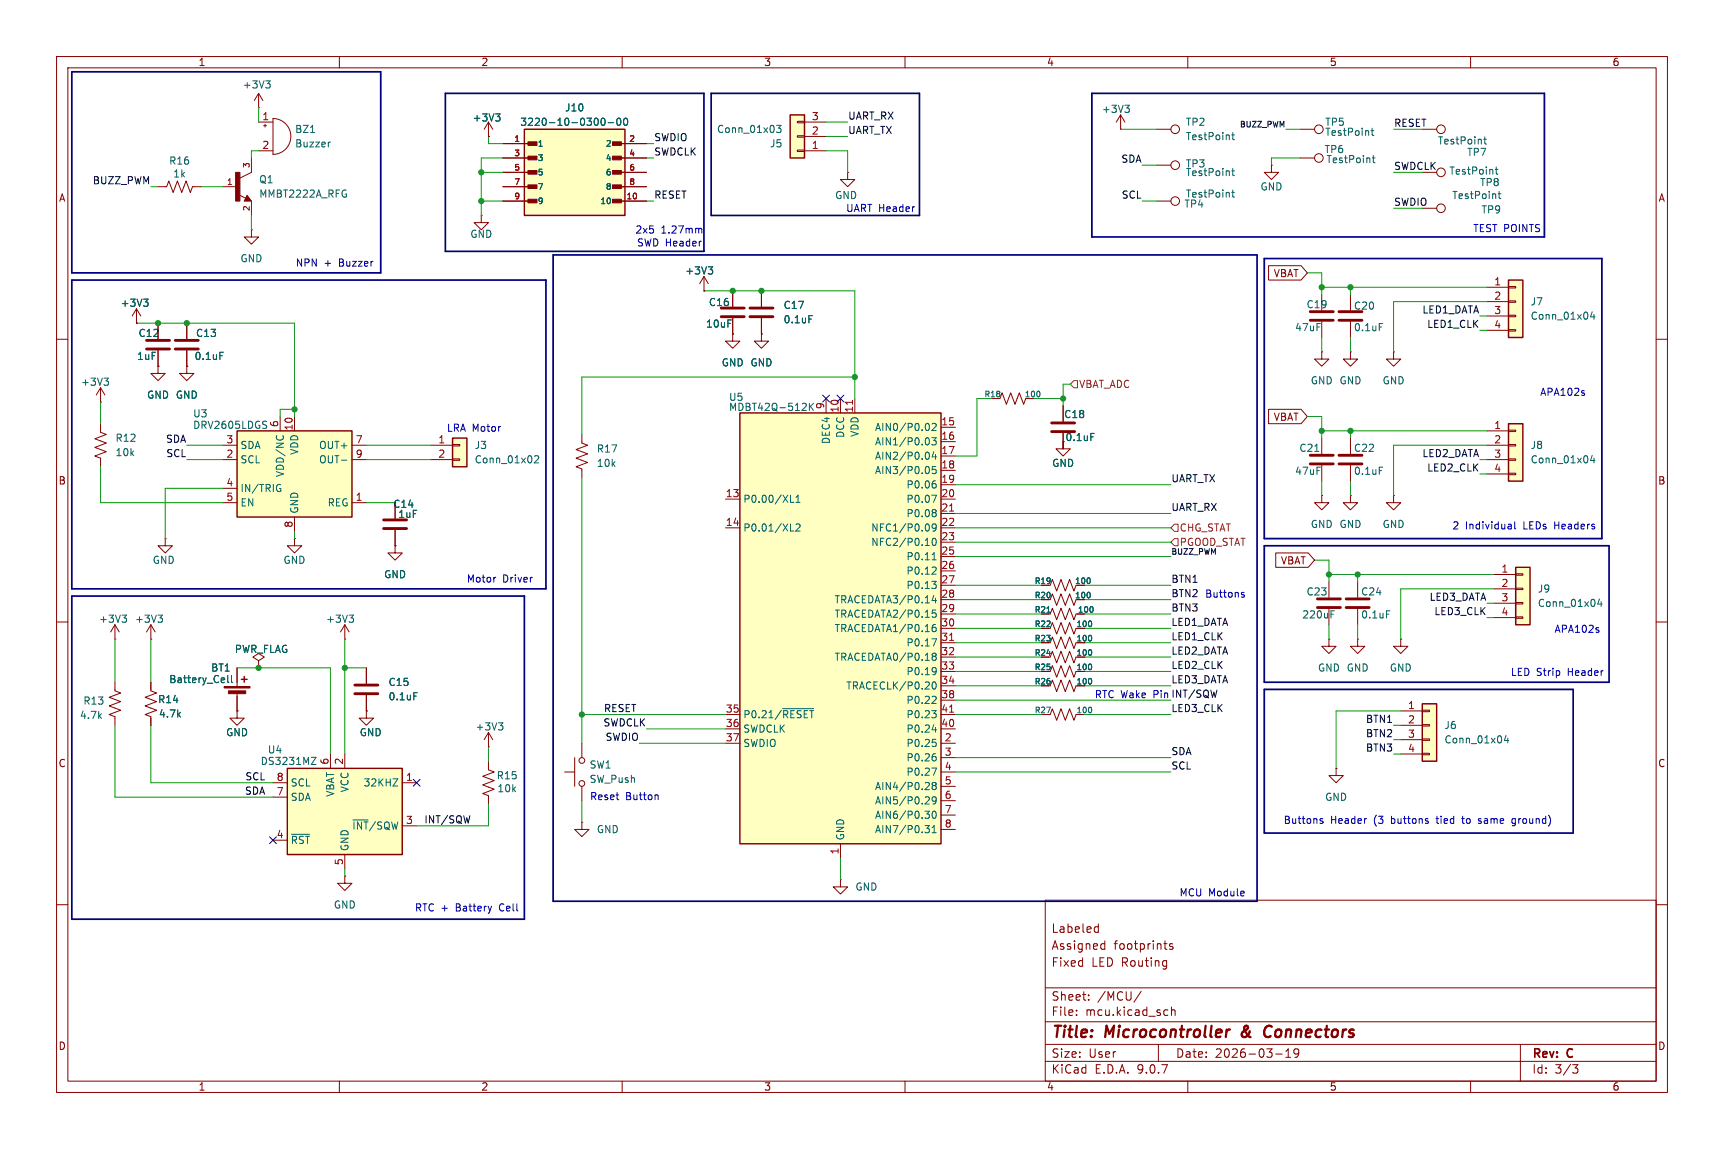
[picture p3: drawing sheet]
<svg xmlns="http://www.w3.org/2000/svg" width="305mm" height="203mm" viewBox="0 0 305 203" stroke-linecap="round" stroke-linejoin="round" font-family="sans-serif">
<g fill="none" stroke="#840000" stroke-width=".18">
<path d="M10 10h284.8v183.2h-284.8zM12 12h280.8v179.2h-280.8zM60 10v2M110 10v2M160 10v2M210 10v2M260 10v2M10 60h2M233.7 77.5v2.8M292.8 60h2M233.7 82.3v2.8M10 110h2"/>
<path d="M26.7 113h.1M26.7 110.5l-.8 1.3M26.7 110.5l.7 1.3M26.7 110.5v2.5M185.7 113.7l.4-1.1 .7 2.1 .8-2.1 .7 2.1 .8-2.1 .8 2.1 .3-1M292.8 110h2M184.8 159.2h108v32h-108zM10 160h2M184.8 174.7h108M190.3 179.4v.2M190.3 178.7v.1M192.5 176.7v.2"/>
<path d="M192.5 176v.1M193.8 163.9l.4 .1M194.2 163.4v1.5M194.2 164.8l-.4 .1M194.9 166.9l.4 .1M195.3 166.4v1.5M195.3 167.8l-.4 .1M201.8 175.3l-1.3 1.9M205.8 166.9h.5M206 167.8l.3 .1M206 178.6l.5 .1M206.1 169.9l.2 .1"/>
<path d="M206.3 169.9v1.2l-.2 .2M206.3 170.8l-.2 .1M206.5 179.5l-.5 .1M207.1 178.7l.2-.1 .4 .1 .1 .9M207.1 178.1v1.5M207.3 167l-.3-.1-.2 .2v.2l.5 .2v.3h-.5M292.8 160h2M60 191.2v2M110 191.2v2M160 191.2v2M184.8 187.7h108M184.8 184.7h108"/>
<path d="M184.8 180.7h108M204.8 184.7v3M210 191.2v2M225.5 186.4h1.2M227.3 187h.9M227.3 185.9l.5-.4v1.5M229.6 186.1l-.3 .3h-.3l-.2-.3 .1-.5 .4-.1 .2 .1a.99 .99 0 0 1-.3 1.4h-.3M260 191.2v2M268.8 184.7v6.5M278 188.3h1l-.5 .6 .4 .1 .1 .5-.3 .3h-.4"/>
</g>
<path d="M217.5 182.1l-.5 .2M219.7 182.5a.53 .53 0 0 0 0 .8M224.5 181.4a1.13 1.13 0 0 0-1 .7 1.13 1.13 0 0 0 .3 1.2l.3 .1 .4-.1" fill="none" stroke="#840000" stroke-width=".4"/>
<path d="M232.4 79.8h.8M27.9 108.8h.8l-.4 .5M28.5 109.3l.2 .2v.3l-.2 .3M193 112.5v.7" fill="none" stroke="#006464" stroke-width=".18"/>
<path d="M231.6 80.5h4.1M231.6 82h4.1" fill="none" stroke="#840000" stroke-width=".51"/>
<path d="M266.7 74.9h2.5v10.2h-2.5z" fill="#ffffc2"/>
<path d="M266.7 74.9h2.5v10.2h-2.5z" fill="none" stroke="#840000" stroke-width=".25"/>
<path d="M262.9 76.2h3.8M262.9 78.7h3.8M266.7 76.1h1.3v.2h-1.3zM266.7 78.6h1.3v.3h-1.3zM262.9 81.3h3.8M262.9 83.8h3.8M266.7 81.2h1.3v.2h-1.3zM266.7 83.7h1.3v.2h-1.3zM185.7 121.3l.4-1 .7 2 .8-2 .7 2 .8-2 .8 2 .3-1" fill="none" stroke="#840000" stroke-width=".18"/>
<path d="M281.5 80.5l-.3 .9h.8M281.8 81v.9M193 120.2v.6" fill="none" stroke="#006464" stroke-width=".18"/>
<path d="M130.8 73h35.6v76.2h-35.6z" fill="#ffffc2"/>
<path d="M130.8 73h35.6v76.2h-35.6zM43.2 119.6v1.1M42.7 120.1h1" fill="none" stroke="#840000" stroke-width=".25"/>
<g fill="none" stroke="#840000" stroke-width=".18">
<path d="M27.9 33h1.6l.3-1 .8 2 .8-2 .7 2 .8-2 .8 2 .3-1h1.6M204.5 35.6h2.5M134.6 59.1v1.2h1.3l-1.3 1.3-1.3-1.3h1.3M134.6 59.1h.1M233.7 52.1v2.8M233.7 56.9v2.8M238.8 52.1v2.8M238.8 56.9v2.8M27.9 64.8v1.2h1.3l-1.3 1.3-1.2-1.3h1.2M27.9 64.8h.1M146 70.5v2.5M148.6 70.5v2.5"/>
<path d="M151.1 70.5v2.5M166.4 75.6h2.5M166.4 78.1h2.5M246.4 62.2v1.3h-1.3l1.3 1.3 1.2-1.3h-1.2M246.4 62.2h.1M52.1 95.3v1.2h1.2l-1.2 1.3-1.3-1.3h1.3M52.1 95.3h.1M128.3 88.3h2.5M128.3 93.3h2.5M166.4 88.3h2.5M166.4 93.3h2.5M166.4 80.6h2.5"/>
<path d="M166.4 83.2h2.5M166.4 85.7h2.5M166.4 90.8h2.5M166.4 95.9h2.5M166.4 98.4h2.5M238.8 87.6v1.3h-1.3l1.3 1.3 1.2-1.3h-1.2M238.8 87.6h.1M20.3 113h.1M20.3 110.5l-.7 1.3M20.3 110.5l.8 1.3M20.3 110.5v2.5M41.9 118.1v3.3"/>
<path d="M61 113h.1M61 110.5l-.8 1.3M61 110.5l.7 1.3M61 110.5v2.5M166.4 101h2.5M166.4 103.5h2.5M166.4 106h2.5M166.4 108.6h2.5M166.4 111.1h2.5M166.4 113.7h2.5M166.4 116.2h2.5M166.4 118.7h2.5"/>
<path d="M185.4 108.6h.3l.4-1 .7 2 .8-2 .7 2 .8-2 .8 2 .3-1M185.7 106l.4-1 .7 2.1 .8-2.1 .7 2.1 .8-2.1 .8 2.1 .3-1.1M240 102.9v2.8M240 107.7v2.8M247.6 113v1.3h-1.2l1.2 1.3 1.3-1.3h-1.3M247.6 113h.1M41.9 122.4v3.3M86.4 134.6v1.5l1 .4-2.1 .8 2.1 .7-2.1 .8 2.1 .8-2.1 .7 1.1 .4v1.5M128.3 126.4h2.5M128.3 128.9h2.5M128.3 131.4h2.5M166.4 126.4h2.5"/>
<path d="M166.4 128.9h2.5M166.4 131.4h2.5M166.4 121.3h2.5M166.4 123.8h2.5M166.4 134h2.5M166.4 136.5h2.5M166.4 139.1h2.5M185.7 126.4l.4-1.1 .7 2.1 .8-2.1 .7 2.1 .8-2.1 .8 2.1 .3-1M148.6 149.2v2.6M166.4 141.6h2.5M166.4 144.1h2.5M166.4 146.7h2.5"/>
<circle cx="207.8" cy="35.6" r=".76"/>
</g>
<g fill="none" stroke="#006464" stroke-width=".18">
<path d="M217.8 34h.4M217.9 33.6v1.1l.3 .2M243.9 57.2h.6M142.4 71.4l.2 .2-.1 .3-.7 .7h.8M143.1 71.3v1.3M143.3 71.9l.5 .7M143.8 71.3l-.7 .7M164.1 74.9l.2 .5-.2 .7M164.2 77.5l.1 .4-.1 .7M164.7 77.4h.8l-.4 .5 .4 .1v.6l-.2 .1-.6-.1M164.8 75l.5-.1 .2 .3-.8 .9h.8M165.1 79.9l-.3 .9h.8"/>
<path d="M139.8 88.8h.6M139.8 93.9h.6M140.7 88.8h.8M140.7 87.9l.4-.3v1.2M140.7 92.8l.5-.1 .3 .3-.8 .9h.8M163.6 96.5h.7M164.1 82.6l.2 .4-.2 .7M164.2 80.1l.1 .3-.1 .7M164.2 92.8l.1 .3-.1 .7M164.7 87.6h.9l-.6 1.2M164.8 99h.7M164.9 95.3l.2-.1a.68 .68 0 0 1 .4 .6 .68 .68 0 0 1-.4 .7l-.2-.2-.1-.3z"/>
<path d="M165 97.9l.2-.2v1.3M165.2 85h.2M165.3 85.5l.2 .3v.3l-.2 .2M165.3 90.1l.2 .3-.2 .3 .2 .2v.2l-.2 .3M165.4 80.4v.8M165.5 82.5h-.6l-.1 .6 .2-.1h.4l.1 .2v.4l-.2 .2-.5-.2M165.5 93.2l-.2 .2h-.4l-.1-.2 .1-.5h.4l.2 .1a.84 .84 0 0 1-.3 1.1h-.3M21.6 108.8h.8l-.5 .5M22.1 109.3l.3 .2v.3l-.3 .3M40.3 119.5v1l.1 .2M40.9 119.5v1l.2 .2M61.7 108.8h.8l-.4 .5"/>
<path d="M62.3 109.3l.2 .2v.3l-.2 .3M164.7 102.8h.8l-.4 .5M164.7 113h.9l-.6 1.2M164.8 111.2l.2-.3h.3l.2 .3v.3l-.2 .2-.4-.1-.1-.1M164.8 115.8l.2-.3 .4 .1 .1 .2-.2 .3M164.8 115.8l.2 .3M165 116.1h.3M165 116.1l-.2 .2M165.1 105.3l-.3 .9h.8M165.3 100.3l.2 .2v.3l-.8 .7h.8M165.3 103.3l.2 .2v.3l-.2 .3M165.3 116.1l.2 .2-.1 .4-.4 .1-.2-.3"/>
<path d="M165.3 118.1l.2 .1a1.03 1.03 0 0 1-.2 1.1M165.4 105.8v.8M165.4 110.4l-.4 .1-.2 .5M165.5 107.9h-.6l-.1 .6 .2-.1h.4l.1 .2v.4l-.2 .2-.5-.2M165.5 118.6l-.2 .2M185.1 108.3h.6M192.7 104.9v.6M193.2 107.5v.6M245.1 108h.6M138.4 125.3h5.5M164.1 138.4l.2 .2-.1 .3-.7 .7h.8M164.7 125.7h.8l-.4 .5"/>
<path d="M164.7 135.8h.9l-.6 1.3M164.8 129.1h.8M164.9 130.8h.6M164.9 120.7l.2-.1a.68 .68 0 0 1 .4 .6 .68 .68 0 0 1-.4 .7l-.2-.2-.1-.3zM165 138.9l-.2-.2 .2-.3h.3l.2 .2-.2 .3M165 138.9l-.2 .3 .1 .3 .1 .1h.4l.1-.2v-.2l-.2-.3M165 138.9h.3M165.2 133.3h.2M165.3 123.1l.2 .3v.3l-.8 .7h.8M165.3 126.2l.2 .2v.3l-.2 .2M165.3 131.2l.2 .3v.3l-.2 .2M165.3 133.8l.2 .2v.3l-.2 .3"/>
<path d="M165.4 128.6v.9M193 125.2v.7M163.5 146h.8l-.4 .5 .3 .1 .1 .4-.2 .3h-.4M163.5 143.5h.8l-.4 .4M164.1 140.9l.2 .3-.1 .3-.7 .7h.8M164.1 143.9l.2 .3v.3l-.2 .2M164.8 146.4l.4-.4v1.3M164.8 147.3h.7M164.9 143.6l.2-.1a.68 .68 0 0 1 .4 .6 .68 .68 0 0 1-.4 .6l-.2-.1-.1-.4zM165.5 141.5l-.2 .2h-.3l-.2-.2 .1-.5 .4-.1 .2 .1a.84 .84 0 0 1-.3 1.2h-.3"/>
</g>
<path d="M150.7 70.8v.7M167.9 90.4h.7M167.9 113.2h.7M167.9 125.9h.7" fill="none" stroke="#a90000" stroke-width=".18"/>
<path d="M231.6 55.1h4.1M231.6 56.6h4.1M236.7 55.1h4.1M236.7 56.6h4.1M238 105.9h4.1M238 107.4h4.1" fill="none" stroke="#840000" stroke-width=".51"/>
<g fill="#840000" stroke="#840000" stroke-width=".18">
<path d="M39.6 121.4h4.6v.3h-4.6z"/>
<path d="M40.4 122.2h3v.5h-3z"/>
</g>
<path d="M266.7 49.5h2.5v10.2h-2.5z" fill="#ffffc2"/>
<path d="M266.7 49.5h2.5v10.2h-2.5z" fill="none" stroke="#840000" stroke-width=".25"/>
<g fill="none" stroke="#840000" stroke-width=".18">
<path d="M45.7 19.1h.1M45.7 16.5l-.7 1.3M45.7 16.5l.8 1.3M45.7 16.5v2.6M45.7 21.6h2.6M45.7 26.7h2.6M46.6 22.2h.5M46.9 22v.5M48.3 21a3.2 3.2 0 0 1 3.1 3.1 3.2 3.2 0 0 1-3.1 3.2zM85.1 38.1v1.3h1.3l-1.3 1.2-1.3-1.2h1.3M85.1 38.1h.1M198.1 22.9h.1"/>
<path d="M198.1 20.3l-.7 1.3M198.1 20.3l.8 1.3M198.1 20.3v2.6M204.5 22.9h2.5M229.9 27.9h2.5M251.5 36.8h2.5M27.9 57.2v2.7M129.5 51.4v2.8M129.5 56.3v2.8M262.9 50.8h3.8M262.9 53.3h3.8M262.9 55.9h3.8"/>
<path d="M262.9 58.4h3.8M266.7 50.7h1.3v.2h-1.3zM266.7 53.2h1.3v.3h-1.3zM266.7 55.8h1.3v.2h-1.3zM266.7 58.3h1.3v.2h-1.3zM17.8 74.9v1.6l1 .3-2 .8 2 .8-2 .7 2 .8-2 .7 1 .4v1.6M27.9 62v2.8M33 64.8v1.2h1.3l-1.3 1.3-1.3-1.3h1.3M33 64.8h.1M176.8 70.5l.4-1 .7 2 .8-2 .8 2 .7-2 .8 2 .4-1M238.8 77.5v2.8M233.7 87.6v1.3h1.2l-1.2 1.3-1.3-1.3h1.3"/>
<path d="M233.7 87.6h.1M238.8 82.3v2.8M45.7 116.8l1-.6-1-.6-1 .6 1 .6v1.3M45.7 118.1h.1M185.7 118.7l.4-1 .7 2.1 .8-2.1 .7 2.1 .8-2.1 .8 2.1 .3-1.1M185.7 116.2l.4-1 .7 2 .8-2 .7 2 .8-2 .8 2 .3-1M26.7 120.7v1.5l1 .4-2 .7 2 .8-2 .7 2 .8-2 .8 1 .3v1.6M64.8 125.7v1.3h1.2l-1.2 1.3-1.3-1.3h1.3M64.8 125.7h.1M102.9 145.4v1.3h1.2l-1.2 1.3-1.3-1.3h1.3M102.9 145.4h.1"/>
<circle cx="207.8" cy="22.9" r=".76"/>
<circle cx="233.2" cy="27.9" r=".76"/>
<circle cx="254.8" cy="36.8" r=".76"/>
</g>
<g fill="none" stroke="#006464" stroke-width=".18">
<path d="M47 14.3h.8l-.5 .5M47.5 14.8l.3 .2v.3l-.3 .3M198.9 18.6h.8l-.5 .5M199.4 19.1l.3 .2v.3l-.3 .3M54.9 23.4h.7M58.4 25.1l-.2 .1M217.8 23.9h.4M217.9 23.4v1.1l.3 .2M242.6 27.9h.5M242.8 27.5v1.1l.3 .2M264.9 34.3h.4M265 33.9v1l.3 .2"/>
<path d="M281.5 55.1l-.3 .9h.8M281.8 55.6v.9M183.8 69.4v.6M243.9 82.6h.6M193 117.6v.6M193 115.1v.6"/>
</g>
<path d="M127.5 54.5h4.1M127.5 56h4.1M25.9 60.2h4.1M25.9 61.7h4.1M236.7 80.5h4.1M236.7 82h4.1" fill="none" stroke="#840000" stroke-width=".51"/>
<path d="M251.5 124.5h2.5v10.1h-2.5z" fill="#ffffc2"/>
<path d="M43.7 35.1l.1 .2h-.4l.3-.5 .5 .6h-.8M251.5 124.5h2.5v10.1h-2.5z" fill="none" stroke="#840000" stroke-width=".25"/>
<g fill="none" stroke="#840000" stroke-width=".18">
<path d="M39.4 33h2.5M42.2 34.4l1.2 .7M43.7 34.5l.7 1.1h-1.2zM44.4 27.9v2.6l-2 1M44.4 35.6v2.5M204.5 29.2h2.5M224.8 29.2v1.3h1.3l-1.3 1.3-1.3-1.3h1.3M224.8 29.2h.1M229.9 22.9h2.5M24.1 57.2h.1M24.1 54.6l-.7 1.3M24.1 54.6l.8 1.3"/>
<path d="M24.1 54.6v2.6M44.4 40.6v1.3h1.3l-1.3 1.3-1.2-1.3h1.2M44.4 40.6h.1M124.5 51.4h.1M124.5 48.9l-.8 1.3M124.5 48.9l.7 1.3M124.5 48.9v2.5M134.6 51.4v2.8M134.6 56.3v2.8M17.8 71.1h.1M17.8 68.6l-.8 1.3M17.8 68.6l.7 1.3"/>
<path d="M17.8 68.6v2.5M238.8 62.2v1.3h-1.3l1.3 1.3 1.2-1.3h-1.2M238.8 62.2h.1M29.2 95.3v1.2h1.3l-1.3 1.3-1.3-1.3h1.3M29.2 95.3h.1M69.8 96.5v1.3h1.3l-1.3 1.3-1.2-1.3h1.2M69.8 96.5h.1M69.8 88.9v2.8M69.8 93.7v2.8M246.4 87.6v1.3h-1.3l1.3 1.3 1.2-1.3h-1.2M246.4 87.6h.1M64.8 118.1v2.8"/>
<path d="M185.7 103.5l.4-1 .7 2 .8-2 .7 2 .8-2 .8 2 .3-1M185.7 111.1l.4-1 .7 2 .8-2 .7 2 .8-2 .8 2 .3-1M234.9 113v1.3h1.3l-1.3 1.3-1.2-1.3h1.2M234.9 113h.1M240 113v1.3h-1.2l1.2 1.3 1.3-1.3h-1.3M240 113h.1M41.9 125.7v1.3h1.3l-1.3 1.3-1.3-1.3h1.3M41.9 125.7h.1M64.8 122.9v2.8M247.6 125.7h3.9M247.6 128.3h3.9M247.6 130.8h3.9"/>
<path d="M247.6 133.4h3.9M251.5 125.6h1.2v.3h-1.2zM251.5 128.1h1.2v.3h-1.2zM251.5 130.7h1.2v.2h-1.2zM251.5 133.2h1.2v.3h-1.2z"/>
<circle cx="207.8" cy="29.2" r=".76"/>
<circle cx="233.2" cy="22.9" r=".76"/>
</g>
<g fill="none" stroke="#006464" stroke-width=".18">
<path d="M217.8 30.2h.4M217.9 29.8v1.1l.3 .2M242.4 23.1h.5M242.6 22.7v1.1l.3 .1M25.4 52.9h.8l-.4 .5M25.9 53.4l.3 .2v.3l-.3 .3M125.2 47.2h.8l-.4 .5M125.8 47.7l.2 .2v.3l-.2 .3M143 55.8h.6M18.4 66.9h.8l-.5 .5M18.9 67.4l.3 .2v.3l-.3 .2M192.7 102.4v.6"/>
<path d="M193 110v.6M73.2 122.5h.6M266.3 130.1l-.3 .9h.8M266.6 130.5v.9"/>
</g>
<path d="M132.6 54.5h4.1M132.6 56h4.1M67.8 91.9h4.1M67.8 93.5h4.1M62.7 121.2h4.1M62.7 122.7h4.1" fill="none" stroke="#840000" stroke-width=".51"/>
<path d="M41.7 30.5h.7v5.1h-.7z" fill="#840000" stroke="#840000" stroke-width=".18"/>
<path d="M41.9 76.2h20.3v15.2h-20.3z" fill="#ffffc2"/>
<path d="M41.9 76.2h20.3v15.2h-20.3z" fill="none" stroke="#840000" stroke-width=".25"/>
<g fill="none" stroke="#840000" stroke-width=".18">
<path d="M86.4 24.1h.1M86.4 21.6l-.8 1.3M86.4 21.6l.7 1.3M86.4 21.6v2.5M251.5 22.9h2.5M39.4 78.7h2.5M49.5 73.7v2.5M52.1 73.7v2.5M62.2 78.7h2.6M102.9 76.8v1.6l1 .3-2 .8 2 .8-2 .7 2 .8-2 .8 1 .3v1.6M233.7 62.2v1.3h1.2l-1.2 1.3-1.3-1.3h1.3M233.7 62.2h.1"/>
<path d="M39.4 81.3h2.5M39.4 86.4h2.5M39.4 88.9h2.5M52.1 91.4v2.6M62.2 81.3h2.6M62.2 88.9h2.6M20.3 120.7v1.5l1 .4-2 .7 2 .8-2 .7 2 .8-2 .8 1 .3v1.6M236.2 135.9v1.3h1.3l-1.3 1.2-1.3-1.2h1.3M236.2 135.9h.1M61 154.9v1.3h1.2l-1.2 1.3-1.3-1.3h1.3M61 154.9h.1M148.6 155.6v1.2h1.3l-1.3 1.3-1.3-1.3h1.3"/>
<path d="M148.6 155.6h.1"/>
<circle cx="254.8" cy="22.9" r=".76"/>
</g>
<path d="M87.6 20.1h.8l-.4 .5M88.2 20.6l.2 .3v.3l-.2 .2M262.3 24.6h.5M262.5 24.2v1.1l.3 .2M47 74.5l.1 .1M47 75.2l.1 .2-.1 .3M49 77.1l-.2 .2M50 77.1l.1 .2M49.3 85.7h.3M49.4 86.4h.3v.4l-.4 .1M60.4 81.4h.9" fill="none" stroke="#006464" stroke-width=".18"/>
<path d="M50.8 135.9h20.3v15.2h-20.3z" fill="#ffffc2"/>
<path d="M50.8 135.9h20.3v15.2h-20.3z" fill="none" stroke="#840000" stroke-width=".25"/>
<g fill="none" stroke="#840000" stroke-width=".18">
<path d="M188 78.1v1.3h1.2l-1.2 1.2-1.3-1.2h1.3M48.3 138.4h2.5M58.4 133.4v2.5M61 133.4v2.5M71.1 138.4h2.6M86.4 132.1h.1M86.4 129.5l-.8 1.3M86.4 129.5l.7 1.3M86.4 129.5v2.6M48.3 141h2.5M48.3 148.6h2.5M61 151.1v2.6"/>
<path d="M71.1 146.1h2.6"/>
</g>
<path d="M55 133.9h.9l-.9 1.3h.9M69.5 137.7h.8l-.8 1.3h.8M88.1 127.8h.8l-.4 .5M88.7 128.3l.2 .3v.3l-.2 .2M51.5 147.5h3.2" fill="none" stroke="#006464" stroke-width=".18"/>
<path d="M268 100.3h2.5v10.2h-2.5z" fill="#ffffc2"/>
<path d="M268 100.3h2.5v10.2h-2.5z" fill="none" stroke="#840000" stroke-width=".25"/>
<path d="M33 57.2v2.7M33 62v2.8M264.2 101.6h3.8M264.2 104.1h3.8M264.2 106.7h3.8M264.2 109.2h3.8M268 101.5h1.2v.2h-1.2zM268 104h1.2v.3h-1.2zM268 106.6h1.2v.2h-1.2zM268 109.1h1.2v.2h-1.2z" fill="none" stroke="#840000" stroke-width=".18"/>
<path d="M38.9 62.3h.6M282.8 105.9l-.3 .9h.8M283.1 106.4v.9" fill="none" stroke="#006464" stroke-width=".18"/>
<path d="M31 60.2h4.1M31 61.7h4.1" fill="none" stroke="#840000" stroke-width=".51"/>
<path d="M139.7 20.3h2.5v7.6h-2.5z" fill="#ffffc2"/>
<path d="M139.7 20.3h2.5v7.6h-2.5z" fill="none" stroke="#840000" stroke-width=".25"/>
<path d="M141 26.5h1.2v.3h-1.2zM141 24h1.2v.3h-1.2zM141 21.5h1.2v.2h-1.2zM142.2 26.7h3.8M142.2 24.1h3.8M142.2 21.6h3.8M149.9 30.5v1.3h1.2l-1.2 1.2-1.3-1.2h1.3M149.9 30.5h.1" fill="none" stroke="#840000" stroke-width=".18"/>
<path d="M137.3 22.2h.8l-.4 .5 .3 .1v.5l-.2 .1-.5-.1" fill="none" stroke="#006464" stroke-width=".18"/>
<path d="M80 77.5h2.5v5.1h-2.5z" fill="#ffffc2"/>
<path d="M80 77.5h2.5v5.1h-2.5z" fill="none" stroke="#840000" stroke-width=".25"/>
<g fill="none" stroke="#840000" stroke-width=".18">
<path d="M129.5 59.1v1.2h1.3l-1.3 1.3-1.2-1.3h1.2M129.5 59.1h.1M76.2 78.7h3.8M80 78.6h1.3v.3h-1.3zM188 71.8v2.7M188 76.6v2.8M76.2 81.3h3.8M80 81.2h1.3v.2h-1.3zM234.9 102.9v2.8M234.9 107.7v2.8"/>
<circle cx="254.8" cy="30.5" r=".76"/>
</g>
<path d="M264.4 30h.4M264.5 29.5v1.1l.3 .2M192.9 76.7h.6M94.5 80.7l.5-.1 .2 .4-.7 .9h.7M235.3 108.6h.4M235.3 108h.6" fill="none" stroke="#006464" stroke-width=".18"/>
<path d="M185.9 76.3h4.1M185.9 74.8h4.1M232.9 105.9h4.1M232.9 107.4h4.1" fill="none" stroke="#840000" stroke-width=".51"/>
<path d="M92.7 22.9h17.8v15.2h-17.8z" fill="#ffffc2"/>
<path d="M92.7 22.9h17.8v15.2h-17.8z" fill="none" stroke="#840000" stroke-width=".25"/>
<g fill="#840000" stroke="#840000" stroke-width=".18">
<path d="M93.3 25.1h1.6v.6h-1.6z"/>
<path d="M93.3 27.6h1.6v.7h-1.6z"/>
<path d="M93.3 30.2h1.6v.6h-1.6z"/>
<path d="M93.3 32.7h1.6v.6h-1.6z"/>
<path d="M93.3 35.2h1.6v.7h-1.6z"/>
<path d="M108.3 25.1h1.6v.6h-1.6z"/>
<path d="M108.3 27.6h1.6v.7h-1.6z"/>
<path d="M108.3 30.2h1.6v.6h-1.6z"/>
<path d="M108.3 32.7h1.6v.6h-1.6z"/>
<path d="M108.3 35.2h1.6v.7h-1.6z"/>
</g>
<g fill="none" stroke="#840000" stroke-width=".18">
<path d="M86.4 24.1h.1M88.9 25.4h5.1M88.9 27.9h5.1M88.9 30.5h5.1M88.9 33h5.1M88.9 35.6h5.1M109.2 25.4h5.1M109.2 27.9h5.1M109.2 30.5h5.1M109.2 33h5.1M109.2 35.6h5.1M24.1 57.2h.1"/>
<path d="M27.9 57.2v2.7M33 57.2v2.7M124.5 51.4h.1M129.5 59.1h.1M129.5 51.4v2.8M129.5 56.3v2.8M134.6 59.1h.1M134.6 51.4v2.8M134.6 56.3v2.8M224.3 47h5.7l1.1 1.3-1.1 1.2h-5.7zM27.9 64.8h.1M27.9 62v2.8"/>
<path d="M33 64.8h.1M33 62v2.8M188 71.8v2.7M188 76.6v2.8M224.3 72.4h5.7l1.1 1.3-1.1 1.2h-5.7zM69.8 96.5h.1M69.8 88.9v2.8M69.8 93.7v2.8M225.5 97.8h5.8l1.1 1.3-1.1 1.2h-5.8zM41.9 118.1v2.6M45.7 118.1h.1M64.8 118.1v2.8"/>
<path d="M26.7 120.7v1.2M26.7 127v1.3M41.9 125.7h.1M41.9 123.2v2.5M64.8 125.7h.1M64.8 122.9v2.8M99.8 136.5h1.8M101.6 134v5.1M102.9 131.4v2.6M102.9 139.1v2.5"/>
<circle cx="102.9" cy="138.6" r=".51"/>
<circle cx="102.9" cy="134.5" r=".51"/>
</g>
<g fill="none" stroke="#006464" stroke-width=".18">
<path d="M87.6 20.1h.8l-.4 .5M88.2 20.6l.2 .3v.3l-.2 .2M106.4 21l.2-.1a.68 .68 0 0 1 .4 .6 .68 .68 0 0 1-.4 .7 .84 .84 0 0 1-.2-1.2zM107.5 21.7h1M109.2 21l.1-.1a.68 .68 0 0 1 .5 .6 .68 .68 0 0 1-.5 .7l-.1-.2-.2-.3zM110.4 21l.2-.1a.68 .68 0 0 1 .4 .6 .68 .68 0 0 1-.4 .7 .84 .84 0 0 1-.2-1.2zM25.4 52.9h.8l-.4 .5M25.9 53.4l.3 .2v.3l-.3 .3M125.2 47.2h.8l-.4 .5M125.8 47.7l.2 .2v.3l-.2 .3M143 55.8h.6M38.9 62.3h.6"/>
<path d="M192.9 76.7h.6M40.3 119.5v1l.1 .2M40.9 119.5v1l.2 .2M185.1 108.3h.6M192.7 104.9v.6M192.7 102.4v.6M193 115.1v.6M193 110v.6M193 112.5v.7M193 117.6v.6M193.2 107.5v.6M73.2 122.5h.6"/>
<path d="M193 120.2v.6"/>
</g>
<path d="M189.2 67.9l.7-.6h.6v1.3h-.6zM207 93.3l.6-.6h.7v1.3h-.7zM207 95.9l.6-.6h.7v1.2h-.7z" fill="none" stroke="#725600" stroke-width=".18"/>
<path d="M12.7 12.7h54.6v35.6h-54.6zM78.7 16.5h45.8v28h-45.8zM125.7 16.5h36.9v21.6h-36.9zM193 16.5h80v25.4h-80zM12.7 49.5h83.8v54.6h-83.8zM97.8 45.1h124.4v114.3h-124.4zM223.5 45.7h59.7v49.6h-59.7zM223.5 96.5h61v24.2h-61zM12.7 105.4h80v57.2h-80zM223.5 121.9h54.6v25.4h-54.6z" fill="none" stroke="#000084" stroke-width=".3"/>
<g fill="none" stroke="#009600" stroke-width=".18">
<path d="M45.7 19.1v2.5M26.7 33h1.2M35.6 33h3.8M44.4 38.1v2.5M45.7 26.7h-1.3v1.2M85.1 35.6h3.8M85.1 30.5h3.8M86.4 24.1v1.3h2.5M88.9 27.9h-3.8v10.2M114.3 35.6h1.3M114.3 27.9h1.3M114.3 25.4h1.3"/>
<path d="M146 26.7h3.9v3.8M146 21.6h3.9M146 24.1h3.9M198.1 22.9h6.4M201.9 35.6h2.6M201.9 29.2h2.6M227.3 22.9h2.6M229.9 27.9h-5.1v1.3M246.4 22.9h5.1M246.4 30.5h5.1M246.4 36.8h5.1M24.1 57.2h28v16.5"/>
<path d="M124.5 51.4h26.6v19.1M231.1 48.3h2.6v3.8M233.7 59.7v2.5M233.7 50.8h29.2M238.8 50.8v1.3M238.8 59.7v2.5M261.6 58.4h1.3M261.6 55.9h1.3M262.9 53.3h-16.5v8.9M17.8 71.1v3.8M33 78.7h6.4M52.1 72.4h-2.6v1.3"/>
<path d="M64.8 78.7h11.4M151.1 66.7h-48.2v10.1M175.3 70.5h-2.6v10.1h-3.8M182.9 70.5h5.1M188 78.1v1.3M189.2 67.9h-1.2v3.9M231.1 73.7h2.6v3.8M233.7 76.2h29.2M238.8 76.2v1.3M262.9 78.7h-16.5v8.9M17.8 82.6v6.3h21.6M33 81.3h6.4"/>
<path d="M39.4 86.4h-10.2v8.9M52.1 94v1.3M64.8 81.3h11.4M64.8 88.9h5M102.9 84.5v46.9M168.9 98.4h38.1M168.9 90.8h38.1M168.9 85.7h38.1M168.9 93.3h38.1M168.9 95.9h38.1M232.4 99.1h2.5v3.8M233.7 85.1v2.5"/>
<path d="M238.8 85.1v2.5M261.6 83.8h1.3M261.6 81.3h1.3M20.3 113v7.7M26.7 113v7.7M41.9 118.1h16.5v15.3M61 113v20.4M61 118.1h3.8M168.9 113.7h15.2M168.9 116.2h15.2M168.9 118.7h15.2M168.9 103.5h15.2"/>
<path d="M168.9 111.1h15.2M168.9 106h15.2M168.9 108.6h15.2M191.8 113.7h15.2M191.8 116.2h15.2M191.8 118.7h15.2M191.8 103.5h15.2M191.8 111.1h15.2M191.8 106h15.2M191.8 108.6h15.2M234.9 110.5v2.5M234.9 101.6h29.3"/>
<path d="M240 101.6v1.3M240 110.5v2.5M262.9 106.7h1.3M262.9 109.2h1.3M264.2 104.1h-16.6v8.9M20.3 128.3v12.7h28M26.7 128.3v10.1h21.6M86.4 132.1v2.5M102.9 126.4h25.4M113 131.4h15.3M114.3 128.9h14M168.9 126.4h15.2"/>
<path d="M168.9 121.3h15.2M168.9 136.5h38.1M168.9 123.8h38.1M168.9 134h38.1M191.8 126.4h15.2M191.8 121.3h15.2M246.4 128.3h1.2M246.4 130.8h1.2M246.4 133.4h1.2M247.6 125.7h-11.4v10.2M61 153.7v1.2M86.4 142.2v3.9h-12.7"/>
<path d="M102.9 141.6v3.8M148.6 151.8v3.8"/>
</g>
<path d="M145.4 69.9l1.3 1.2M146.7 69.9l-1.3 1.2M148 69.9l1.2 1.2M149.2 69.9l-1.2 1.2M73.1 137.8l1.2 1.2M74.3 137.8l-1.2 1.2M47.7 148l1.2 1.2M48.9 148l-1.2 1.2" fill="none" stroke="#000084" stroke-width=".18"/>
<g fill="none" stroke="#0000c2" stroke-width=".18">
<path d="M123.7 40.4l.4 .2v.6M280.1 69.6v.3M267 92.7l.2 .2v.6M267.2 93.5h-.4M267.2 93l-.4 .1M267.8 92.3v1.1l.2 .1M87.5 102.1h.2M219.5 105l.5 .4-.2 .2h-.3M220 104.8h-.3l-.2 .1M282.6 111.5v.3M116.2 140.6l.2 .2v.6M233.4 145l.5 .4-.2 .2h-.3"/>
<path d="M233.9 144.8h-.3l-.2 .2M258.4 144.8h.5M258.6 144.3l.1 1.3M261.4 145.6h.3M261.7 144.8l-.3 .2v.1l.3 .1M267.8 145.9l-.1 .1h-.3M267.9 144.8h-.4l-.2 .2 .1 .6h.5M86.9 160.3l-.3 .8"/>
</g>
<g fill="#009600" stroke="#009600" stroke-width=".18">
<circle cx="188" cy="70.5" r=".46"/>
<circle cx="238.8" cy="50.8" r=".46"/>
<circle cx="233.7" cy="50.8" r=".46"/>
<circle cx="238.8" cy="76.2" r=".46"/>
<circle cx="233.7" cy="76.2" r=".46"/>
<circle cx="240" cy="101.6" r=".46"/>
<circle cx="234.9" cy="101.6" r=".46"/>
<circle cx="61" cy="118.1" r=".46"/>
<circle cx="45.7" cy="118.1" r=".46"/>
<circle cx="52.1" cy="72.4" r=".46"/>
<circle cx="33" cy="57.2" r=".46"/>
<circle cx="27.9" cy="57.2" r=".46"/>
<circle cx="151.1" cy="66.7" r=".46"/>
<circle cx="102.9" cy="126.4" r=".46"/>
<circle cx="129.5" cy="51.4" r=".46"/>
<circle cx="134.6" cy="51.4" r=".46"/>
<circle cx="85.1" cy="35.6" r=".46"/>
<circle cx="85.1" cy="30.5" r=".46"/>
</g>
<g font-size="2.8" fill="#840000">
<text x="185.8" y="184.1">Title:</text>
<text x="195.5" y="184.1">Microcontroller</text>
<text x="220.4" y="184.1">&amp;</text>
<text x="225.2" y="184.1">Connectors</text>
</g>
<g font-size="2.1" fill="#840000">
<text x="185.8" y="165.2">Labeled</text>
<text x="185.8" y="171.2">Fixed</text>
<text x="185.8" y="168.2">Assigned</text>
<text x="193" y="171.2">LED Routing</text>
<text x="196.9" y="168.2">footprints</text>
<text x="185.8" y="179.9">File:</text>
<text x="185.8" y="177.2">Sheet:</text>
<text x="191.9" y="179.9">mcu.kicad_sch</text>
<text x="194" y="177.2">/MCU/</text>
<text x="185.8" y="190.1">KiCad</text>
<text x="185.8" y="187.3">Size:</text>
<text x="192.5" y="187.3">User</text>
<text x="193.5" y="190.1">E.D.A.</text>
<text x="201.1" y="190.1">9.0.7</text>
<text x="207.8" y="187.3">Date:</text>
<text x="214.8" y="187.3">2026-03-19</text>
<text x="270.8" y="187.5">Rev:</text>
<text x="270.8" y="190.1">Id:</text>
<text x="274.9" y="190.1">3/3</text>
<text x="277.2" y="187.5">C</text>
</g>
<g font-size="1.8" fill="#840000">
<text x="35" y="11.9">1</text>
<text x="85" y="11.9">2</text>
<text x="135" y="11.9">3</text>
<text x="185" y="11.9">4</text>
<text x="235" y="11.9">5</text>
<text x="285" y="11.9">6</text>
<text x="10.3" y="35.9">A</text>
<text x="293.1" y="35.9">A</text>
<text x="225.1" y="49.2">VBAT</text>
<text x="225.1" y="74.6">VBAT</text>
<text x="188.3" y="78.2">0.1uF</text>
<text x="10.3" y="85.9">B</text>
<text x="293.1" y="85.9">B</text>
<text x="226.4" y="100">VBAT</text>
<text x="10.3" y="135.9">C</text>
<text x="293.1" y="135.9">C</text>
<text x="10.3" y="185.9">D</text>
<text x="293.1" y="185.9">D</text>
<text x="35" y="193.1">1</text>
<text x="85" y="193.1">2</text>
<text x="135" y="193.1">3</text>
<text x="185" y="193.1">4</text>
<text x="235" y="193.1">5</text>
<text x="285" y="193.1">6</text>
</g>
<g font-size="1.8" fill="#006464">
<text x="42.8" y="15.8">+3V3</text>
<text x="52.1" y="23.7">BZ1</text>
<text x="83.5" y="21.7">+3V3</text>
<text x="91.9" y="22.5">3220-10-0300-00</text>
<text x="99.8" y="19.9">J10</text>
<text x="126.7" y="23.7">Conn_01x03</text>
<text x="194.7" y="20.2">+3V3</text>
<text x="209.6" y="22.5">TP2</text>
<text x="234.2" y="22.5">TP5</text>
<text x="29.8" y="29.3">R16</text>
<text x="52.1" y="26.3">Buzzer</text>
<text x="136" y="26.3">J5</text>
<text x="209.6" y="25">TestPoint</text>
<text x="209.6" y="29.8">TP3</text>
<text x="234.1" y="27.3">TP6</text>
<text x="234.2" y="24.2">TestPoint</text>
<text x="234.4" y="29.1">TestPoint</text>
<text x="254.1" y="25.8">TestPoint</text>
<text x="259.3" y="27.8">TP7</text>
<text x="30.5" y="31.6">1k</text>
<text x="45.7" y="32.6">Q1</text>
<text x="45.7" y="35.2">MMBT2222A_RFG</text>
<text x="147.6" y="35.4">GND</text>
<text x="209.6" y="35.2">TestPoint</text>
<text x="209.6" y="31.3">TestPoint</text>
<text x="222.8" y="33.9">GND</text>
<text x="256.1" y="31.1">TestPoint</text>
<text x="256.7" y="35.4">TestPoint</text>
<text x="261.6" y="33.1">TP8</text>
<text x="209.3" y="36.9">TP4</text>
<text x="261.8" y="37.9">TP9</text>
<text x="42.4" y="46.6">GND</text>
<text x="83.1" y="42.3">GND</text>
<text x="121.1" y="48.7">+3V3</text>
<text x="21.2" y="54.5">+3V3</text>
<text x="24.4" y="59.8">C12</text>
<text x="34.6" y="59.8">C13</text>
<text x="124.7" y="58.1">10uF</text>
<text x="125.2" y="54.3">C16</text>
<text x="138.4" y="54.8">C17</text>
<text x="138.4" y="57.4">0.1uF</text>
<text x="228.9" y="58.8">47uF</text>
<text x="230.9" y="54.7">C19</text>
<text x="239.3" y="55">C20</text>
<text x="239.3" y="58.8">0.1uF</text>
<text x="270.5" y="54.2">J7</text>
<text x="270.5" y="56.7">Conn_01x04</text>
<text x="24.1" y="63.9">1uF</text>
<text x="34.3" y="63.9">0.1uF</text>
<text x="127.5" y="65">GND GND</text>
<text x="14.2" y="68.4">+3V3</text>
<text x="25.9" y="70.7">GND GND</text>
<text x="128.8" y="71.1">U5</text>
<text x="231.6" y="68.2">GND GND</text>
<text x="244.3" y="68.2">GND</text>
<text x="34" y="74">U3</text>
<text x="34" y="76">DRV2605LDGS</text>
<text x="128.8" y="72.9">MDBT42Q-512K</text>
<text x="149.5" y="77.5" transform="rotate(-90 149.5 77.5)">DCC</text>
<text x="152" y="77.4" transform="rotate(-90 152 77.4)">VDD</text>
<text x="154.6" y="76.4">AIN0/P0.02</text>
<text x="188" y="74.1">C18</text>
<text x="20.3" y="80.9">10k</text>
<text x="20.3" y="78.3">R12</text>
<text x="42.4" y="79.6">SDA</text>
<text x="42.4" y="82.1">SCL</text>
<text x="52.9" y="80.5" transform="rotate(-90 52.9 80.5)">VDD</text>
<text x="56.3" y="79.6">OUT+</text>
<text x="56.3" y="82.1">OUT-</text>
<text x="83.8" y="79.6">J3</text>
<text x="83.8" y="82.1">Conn_01x02</text>
<text x="105.4" y="82.8">10k</text>
<text x="105.4" y="80.2">R17</text>
<text x="146.9" y="78.6" transform="rotate(-90 146.9 78.6)">DEC4</text>
<text x="154.6" y="79">AIN1/P0.03</text>
<text x="154.6" y="81.5">AIN2/P0.04</text>
<text x="185.9" y="82.8">GND</text>
<text x="229.6" y="80.1">C21</text>
<text x="239.3" y="80.1">C22</text>
<text x="270.5" y="79.6">J8</text>
<text x="270.5" y="82.1">Conn_01x04</text>
<text x="42.4" y="87.2">IN/TRIG</text>
<text x="42.4" y="89.8">EN</text>
<text x="50.4" y="84.5" transform="rotate(-90 50.4 84.5)">VDD/NC</text>
<text x="57.8" y="89.8">REG</text>
<text x="131.3" y="89.1">P0.00/XL1</text>
<text x="154.6" y="84">AIN3/P0.05</text>
<text x="160.2" y="86.6">P0.06</text>
<text x="160.2" y="89.1">P0.07</text>
<text x="228.9" y="84.2">47uF</text>
<text x="239.3" y="84.2">0.1uF</text>
<text x="52.9" y="90.9" transform="rotate(-90 52.9 90.9)">GND</text>
<text x="69.4" y="90">C14</text>
<text x="70.3" y="91.8">1uF</text>
<text x="131.3" y="94.2">P0.01/XL2</text>
<text x="153.9" y="94.2">NFC1/P0.09</text>
<text x="160.2" y="91.7">P0.08</text>
<text x="231.6" y="93.6">GND GND</text>
<text x="244.3" y="93.6">GND</text>
<text x="26.9" y="99.9">GND</text>
<text x="50" y="99.9">GND</text>
<text x="153.9" y="96.7">NFC2/P0.10</text>
<text x="160.2" y="99.3">P0.11</text>
<text x="160.2" y="101.8">P0.12</text>
<text x="67.8" y="102.5">GND</text>
<text x="147.5" y="106.9">TRACEDATA3/P0.14</text>
<text x="160.2" y="104.4">P0.13</text>
<text x="230.9" y="105.5">C23</text>
<text x="240.5" y="105.5">C24</text>
<text x="271.8" y="105">J9</text>
<text x="271.8" y="107.5">Conn_01x04</text>
<text x="17.4" y="110.3">+3V3</text>
<text x="23.8" y="110.3">+3V3</text>
<text x="57.6" y="110.3">+3V3</text>
<text x="147.5" y="109.4">TRACEDATA2/P0.15</text>
<text x="147.5" y="112">TRACEDATA1/P0.16</text>
<text x="230.1" y="109.6">220uF</text>
<text x="240.5" y="109.6">0.1uF</text>
<text x="37.2" y="119">BT1</text>
<text x="41.4" y="115.7">PWR_FLAG</text>
<text x="147.5" y="117.1">TRACEDATA0/P0.18</text>
<text x="160.2" y="114.5">P0.17</text>
<text x="160.2" y="119.6">P0.19</text>
<text x="232.9" y="119">GND GND</text>
<text x="245.6" y="119">GND</text>
<text x="14.6" y="124.8">R13</text>
<text x="27.8" y="124.6">R14</text>
<text x="29.8" y="121">Battery_Cell</text>
<text x="68.6" y="121.5">C15</text>
<text x="68.6" y="124.1">0.1uF</text>
<text x="149.5" y="122.1">TRACECLK/P0.20</text>
<text x="160.2" y="124.7">P0.22</text>
<text x="14" y="127.4">4.7k</text>
<text x="28" y="127.1">4.7k</text>
<text x="39.9" y="130.4">GND</text>
<text x="63.5" y="130.4">GND</text>
<text x="84" y="129.4">+3V3</text>
<text x="131.3" y="127.2">P0.21/~{RESET}</text>
<text x="131.3" y="129.8">SWDCLK</text>
<text x="160.2" y="127.2">P0.23</text>
<text x="160.2" y="129.8">P0.24</text>
<text x="255.3" y="129.1">J6</text>
<text x="255.3" y="131.7">Conn_01x04</text>
<text x="46" y="135.5">DS3231MZ</text>
<text x="47.3" y="133.5">U4</text>
<text x="104.1" y="136.1">SW1</text>
<text x="131.3" y="132.3">SWDIO</text>
<text x="160.2" y="132.3">P0.25</text>
<text x="160.2" y="134.8">P0.26</text>
<text x="160.2" y="137.4">P0.27</text>
<text x="51.3" y="139.3">SCL</text>
<text x="51.3" y="141.8">SDA</text>
<text x="59.3" y="141" transform="rotate(-90 59.3 141)">VBAT</text>
<text x="61.8" y="140.2" transform="rotate(-90 61.8 140.2)">VCC</text>
<text x="64.2" y="139.3">32KHZ</text>
<text x="87.7" y="138">R15</text>
<text x="87.8" y="140.3">10k</text>
<text x="104.1" y="138.7">SW_Push</text>
<text x="154.6" y="139.9">AIN4/P0.28</text>
<text x="154.6" y="142.5">AIN5/P0.29</text>
<text x="234.2" y="141.8">GND</text>
<text x="51.3" y="149.5">~{RST}</text>
<text x="62.2" y="146.9">~{INT}/SQW</text>
<text x="105.4" y="147.5">GND</text>
<text x="149.5" y="148.7" transform="rotate(-90 149.5 148.7)">GND</text>
<text x="154.6" y="145">AIN6/P0.30</text>
<text x="154.6" y="147.5">AIN7/P0.31</text>
<text x="61.8" y="150.6" transform="rotate(-90 61.8 150.6)">GND</text>
<text x="58.9" y="160.9">GND</text>
<text x="151.1" y="157.7">GND</text>
</g>
<g font-size="1.8" fill="#a90000">
<text x="46.3" y="21.3">1</text>
<text x="143.4" y="23.9">2</text>
<text x="143.4" y="21.3">3</text>
<text x="46.3" y="26.4">2</text>
<text x="143.4" y="26.4">1</text>
<text x="264.1" y="50.5">1</text>
<text x="264.1" y="53.1">2</text>
<text x="264.1" y="55.6">3</text>
<text x="264.1" y="58.2">4</text>
<text x="49.3" y="75.6" transform="rotate(-90 49.3 75.6)">6</text>
<text x="51.8" y="76.2" transform="rotate(-90 51.8 76.2)">10</text>
<text x="145.8" y="72.5" transform="rotate(-90 145.8 72.5)">9</text>
<text x="148.3" y="73.1" transform="rotate(-90 148.3 73.1)">10</text>
<text x="150.9" y="73.1" transform="rotate(-90 150.9 73.1)">11</text>
<text x="166.3" y="75.3">15</text>
<text x="166.3" y="77.9">16</text>
<text x="264.1" y="75.9">1</text>
<text x="39.9" y="78.5">3</text>
<text x="39.9" y="81">2</text>
<text x="62.8" y="78.5">7</text>
<text x="62.8" y="81">9</text>
<text x="77.4" y="78.5">1</text>
<text x="77.4" y="81">2</text>
<text x="166.3" y="80.4">17</text>
<text x="166.3" y="82.9">18</text>
<text x="264.1" y="78.5">2</text>
<text x="264.1" y="81">3</text>
<text x="264.1" y="83.6">4</text>
<text x="39.9" y="86.1">4</text>
<text x="39.9" y="88.6">5</text>
<text x="62.8" y="88.6">1</text>
<text x="128.2" y="88">13</text>
<text x="166.3" y="85.5">19</text>
<text x="166.3" y="88">20</text>
<text x="51.8" y="93.4" transform="rotate(-90 51.8 93.4)">8</text>
<text x="128.2" y="93.1">14</text>
<text x="166.3" y="90.6">21</text>
<text x="166.3" y="93.1">22</text>
<text x="166.3" y="95.6">23</text>
<text x="166.3" y="98.2">25</text>
<text x="166.3" y="100.7">26</text>
<text x="265.4" y="101.3">1</text>
<text x="166.3" y="103.3">27</text>
<text x="166.3" y="105.8">28</text>
<text x="265.4" y="103.9">2</text>
<text x="265.4" y="106.4">3</text>
<text x="166.3" y="108.3">29</text>
<text x="166.3" y="110.9">30</text>
<text x="166.3" y="113.4">31</text>
<text x="265.4" y="109">4</text>
<text x="166.3" y="116">32</text>
<text x="166.3" y="118.5">33</text>
<text x="166.3" y="121">34</text>
<text x="166.3" y="123.6">38</text>
<text x="248.8" y="125.5">1</text>
<text x="128.2" y="126.1">35</text>
<text x="128.2" y="128.7">36</text>
<text x="128.2" y="131.2">37</text>
<text x="166.3" y="126.1">41</text>
<text x="166.3" y="128.7">40</text>
<text x="166.9" y="131.2">2</text>
<text x="248.8" y="128">2</text>
<text x="248.8" y="130.6">3</text>
<text x="58.2" y="135.3" transform="rotate(-90 58.2 135.3)">6</text>
<text x="60.7" y="135.3" transform="rotate(-90 60.7 135.3)">2</text>
<text x="166.9" y="133.7">3</text>
<text x="166.9" y="136.3">4</text>
<text x="248.8" y="133.1">4</text>
<text x="48.8" y="138.2">8</text>
<text x="48.8" y="140.7">7</text>
<text x="71.7" y="138.2">1</text>
<text x="166.9" y="138.8">5</text>
<text x="166.9" y="141.4">6</text>
<text x="166.9" y="143.9">7</text>
<text x="48.8" y="148.3">4</text>
<text x="71.7" y="145.8">3</text>
<text x="166.9" y="146.4">8</text>
<text x="60.7" y="153.1" transform="rotate(-90 60.7 153.1)">5</text>
<text x="148.3" y="151.2" transform="rotate(-90 148.3 151.2)">1</text>
</g>
<g font-size="1.8" fill="#0f0f0f">
<text x="149.9" y="21.2">UART_RX</text>
<text x="149.9" y="23.8">UART_TX</text>
<text x="246.4" y="22.5">RESET</text>
<text x="115.6" y="27.6">SWDCLK</text>
<text x="115.6" y="25.1">SWDIO</text>
<text x="198.2" y="28.9">SDA</text>
<text x="16.3" y="32.7">BUZZ_PWM</text>
<text x="115.6" y="35.2">RESET</text>
<text x="198.2" y="35.2">SCL</text>
<text x="246.4" y="30.1">SWDCLK</text>
<text x="246.4" y="36.5">SWDIO</text>
<text x="251.4" y="55.5">LED1_DATA</text>
<text x="252.2" y="58.1">LED1_CLK</text>
<text x="29.2" y="78.4">SDA</text>
<text x="29.3" y="80.9">SCL</text>
<text x="251.4" y="80.9">LED2_DATA</text>
<text x="252.2" y="83.5">LED2_CLK</text>
<text x="207" y="85.4">UART_TX</text>
<text x="207" y="90.5">UART_RX</text>
<text x="207" y="103.2">BTN1</text>
<text x="207" y="105.7">BTN2</text>
<text x="252.6" y="106.3">LED3_DATA</text>
<text x="207" y="113.3">LED1_CLK</text>
<text x="207" y="110.8">LED1_DATA</text>
<text x="207" y="108.2">BTN3</text>
<text x="253.5" y="108.9">LED3_CLK</text>
<text x="207" y="115.9">LED2_DATA</text>
<text x="207" y="118.4">LED2_CLK</text>
<text x="207" y="120.9">LED3_DATA</text>
<text x="106.6" y="128.6">SWDCLK</text>
<text x="106.7" y="126">RESET</text>
<text x="107" y="131.1">SWDIO</text>
<text x="207" y="126">LED3_CLK</text>
<text x="241.4" y="127.9">BTN1</text>
<text x="241.4" y="130.5">BTN2</text>
<text x="207" y="136.2">SCL</text>
<text x="207" y="133.6">SDA</text>
<text x="241.4" y="133">BTN3</text>
<text x="43.2" y="140.6">SDA</text>
<text x="43.3" y="138.1">SCL</text>
<text x="74.9" y="145.7">INT/SQW</text>
</g>
<g font-size="1.8" fill="#0000c2">
<text x="112.2" y="41.5">2x5</text>
<text x="116.9" y="41.5">1.27mm</text>
<text x="149.5" y="37.7">UART Header</text>
<text x="260.4" y="41.3">TEST POINTS</text>
<text x="52.2" y="47.3">NPN</text>
<text x="57.3" y="47.3">+</text>
<text x="60" y="47.3">Buzzer</text>
<text x="112.5" y="43.8">SWD Header</text>
<text x="272.2" y="70.2">APA102s</text>
<text x="78.9" y="76.6">LRA Motor</text>
<text x="256.7" y="93.8">2</text>
<text x="259.1" y="93.8">Individual</text>
<text x="269.4" y="93.8">LEDs</text>
<text x="275.1" y="93.8">Headers</text>
<text x="82.4" y="103.2">Motor</text>
<text x="88.9" y="103.2">Driver</text>
<text x="213" y="105.9">Buttons</text>
<text x="274.7" y="112.1">APA102s</text>
<text x="267" y="119.7">LED Strip</text>
<text x="277.3" y="119.7">Header</text>
<text x="193.5" y="123.7">RTC Wake</text>
<text x="204" y="123.7">Pin INT/SQW</text>
<text x="104.2" y="141.7">Reset</text>
<text x="110.6" y="141.7">Button</text>
<text x="226.9" y="145.9">Buttons</text>
<text x="235.2" y="145.9">Header</text>
<text x="243" y="145.9">(3</text>
<text x="246.2" y="145.9">buttons</text>
<text x="254.5" y="145.9">tied</text>
<text x="259.2" y="145.9">to</text>
<text x="262.2" y="145.9">same</text>
<text x="268.4" y="145.9">ground)</text>
<text x="73.3" y="161.4">RTC +</text>
<text x="80.7" y="161.4">Battery</text>
<text x="88.6" y="161.4">Cell</text>
<text x="208.4" y="158.7">MCU Module</text>
</g>
<g font-size="1.8" fill="#725600">
<text x="190.7" y="68.8">VBAT_ADC</text>
<text x="208.5" y="94.2">CHG_STAT</text>
<text x="208.5" y="96.7">PGOOD_STAT</text>
</g>
<g font-size="1.4" fill="#0f0f0f">
<text x="219.1" y="22.6">BUZZ_PWM</text>
<text x="207" y="98.1">BUZZ_PWM</text>
</g>
<g font-size="1.4" fill="#a90000">
<text x="44.2" y="29.8" transform="rotate(-90 44.2 29.8)">3</text>
<text x="90.8" y="25.1">1</text>
<text x="90.8" y="27.7">3</text>
<text x="111.1" y="25.1">2</text>
<text x="111.1" y="27.7">4</text>
<text x="40" y="32.8">1</text>
<text x="90.8" y="30.2">5</text>
<text x="90.8" y="32.8">7</text>
<text x="90.8" y="35.3">9</text>
<text x="110.7" y="35.3">10</text>
<text x="111.1" y="30.2">6</text>
<text x="111.1" y="32.8">8</text>
<text x="44.2" y="37.4" transform="rotate(-90 44.2 37.4)">2</text>
</g>
<g font-size="1.4" fill="#006464">
<text x="95" y="26.1">1</text>
<text x="95" y="28.7">3</text>
<text x="107" y="26.1">2</text>
<text x="107" y="28.7">4</text>
<text x="95" y="31.2">5</text>
<text x="95" y="33.8">7</text>
<text x="107" y="31.2">6</text>
<text x="107" y="33.8">8</text>
<text x="95" y="36.3">9</text>
<text x="106" y="36.3">10</text>
<text x="173.9" y="70.5">R18</text>
<text x="181.1" y="70.5">100</text>
<text x="182.8" y="126.3">R27</text>
<text x="190.2" y="126.3">100</text>
</g>
<g font-size="1.4" fill="#840000">
<text x="182.8" y="106">R20</text>
<text x="182.8" y="103.5">R19</text>
<text x="190" y="106">100</text>
<text x="190" y="103.5">100</text>
<text x="182.8" y="113.6">R23</text>
<text x="182.8" y="108.6">R21</text>
<text x="182.8" y="111.1">R22</text>
<text x="190.2" y="113.6">100</text>
<text x="190.2" y="111.1">100</text>
<text x="190.5" y="108.6">100</text>
<text x="182.8" y="118.7">R25</text>
<text x="182.8" y="116.2">R24</text>
<text x="190.2" y="118.7">100</text>
<text x="190.2" y="116.2">100</text>
<text x="182.8" y="121.3">R26</text>
<text x="190.2" y="121.3">100</text>
</g>
</svg>
